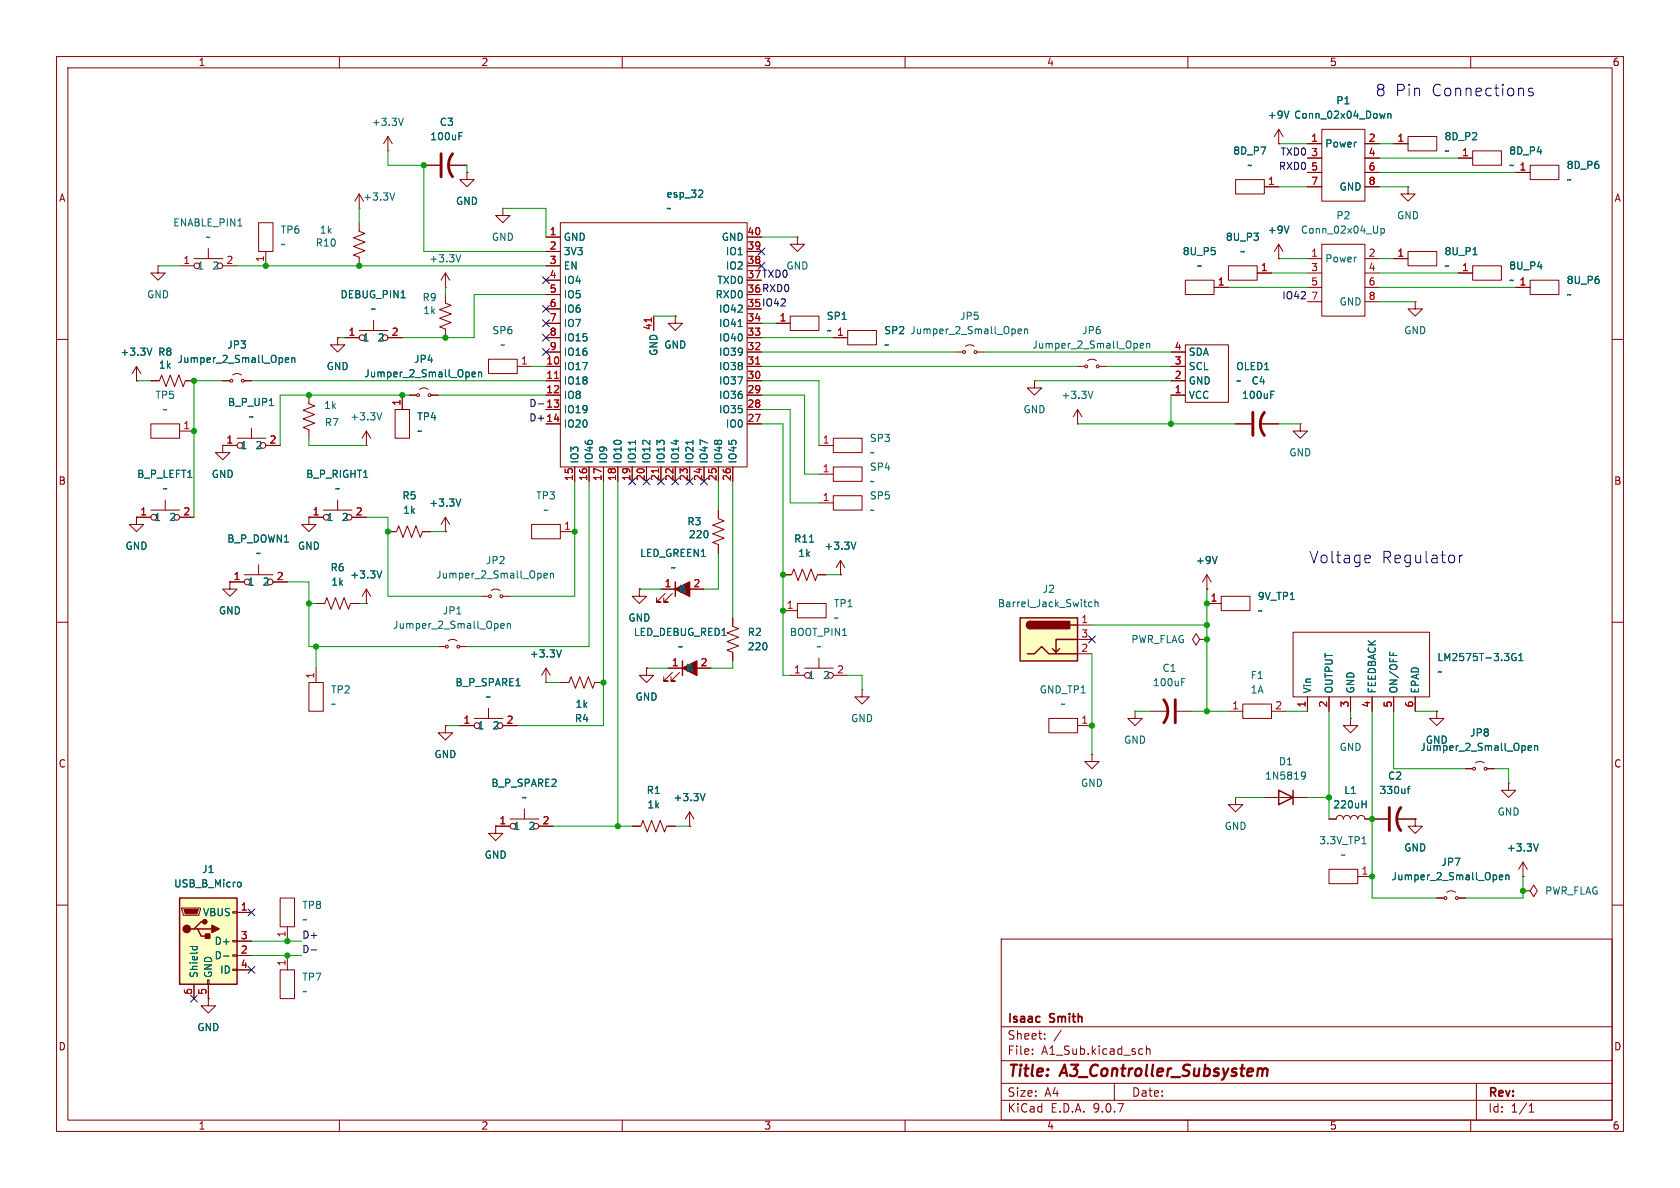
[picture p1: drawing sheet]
<svg xmlns="http://www.w3.org/2000/svg" width="297mm" height="210mm" viewBox="0 0 297 210" stroke-linecap="round" stroke-linejoin="round" font-family="sans-serif">
<g fill="none" stroke="#840000" stroke-width=".18">
<path d="M10 10h277v190h-277zM12 12h273v186h-273zM60 10v2M110 10v2M160 10v2M210 10v2M260 10v2M10 60h2M39.4 78.7v1.3h1.2l-1.2 1.3-1.3-1.3h1.3M39.4 78.7h.1M285 60h2M127 90.2v1.5l1 .4-2 .7 2 .8-2 .8 2 .7-2 .8 1 .4v1.5"/>
<path d="M10 110h2M55.9 106.7h1.5l.4-1 .7 2 .8-2 .8 2 .7-2 .8 2 .4-1h1.5M116.8 104.1h7.7M117.6 104.9l-1.5 1.5h.7h-.7v-.7M118.9 104.9l-1.6 1.5h.8h-.8v-.7M285 110h2M266.7 138.4v1.3h1.3l-1.3 1.3-1.3-1.3h1.3M266.7 138.4h.1M49.5 158.8h2.6v5h-2.6zM242.6 144.8h2.8M246.9 144.8h3.3M250.2 144.8v1.3h1.3l-1.3 1.2-1.3-1.2h1.3"/>
<path d="M250.2 144.8h.1M254 158.8h1.3M255.8 157.7l.8-.2 .7 .2M257.8 158.8h1.3M10 160h2M50.8 163.8v2.6M177 166h108v32h-108zM285 160h2M60 198v2M110 198v2M160 198v2M177 194.5h108"/>
<path d="M177 191.5h108M177 187.5h108M177 181.5h108M182.5 186.3v.1M182.5 185.5v.1M184.7 183.6v.1M184.7 182.8v.1M187.6 182.1l-1.3 2M197 191.5v3M201.9 185.4l.1 .1M202 186.3l-.1 .1M202.7 184.9v1.5"/>
<path d="M202.7 185.5l.2-.1 .3 .1 .1 .9M210 198v2M260 198v2M261 191.5v6.5M270.3 196.6h.9M270.3 195.5l.4-.4v1.5"/>
<circle cx="255.5" cy="158.7" r=".25"/>
<circle cx="257.6" cy="158.7" r=".25"/>
</g>
<path d="M223.4 189l.2-.1 .4 .1v1.2" fill="none" stroke="#840000" stroke-width=".4"/>
<path d="M245.6 142.7v4.1M247.6 142.7a3.3 3.3 0 0 0 0 4.1" fill="none" stroke="#840000" stroke-width=".51"/>
<path d="M248.8 139.4h.5M249.3 139l-.3 .2v1.1M265.1 155.1l.6-.1-.1-.3h-.4l-.1 .2v.6h.5M266.2 154.8l.2-.1h.3l.1 .8M266.2 154.7v.8" fill="none" stroke="#006464" stroke-width=".18"/>
<path d="M119.4 102.9v2.5" fill="none" stroke="#840000" stroke-width=".25"/>
<path d="M119.4 104.1l2.5-1.2v2.5z" fill="#840000" stroke="#840000" stroke-width=".25"/>
<path d="M31.7 158.8h10.2v15.2h-10.2z" fill="#ffffc2"/>
<path d="M120.6 116.8v2.6M226.1 139.7l2.5 1.3-2.5 1.2zM228.6 139.7v2.5M31.7 158.8h10.2v15.2h-10.2zM34.3 164.2h.6l.7 1.3h1.2M34.9 164.2h2.6M36.2 162.9h-.6l-1.3 1.3h-.6" fill="none" stroke="#840000" stroke-width=".25"/>
<g fill="none" stroke="#840000" stroke-width=".18">
<path d="M45.7 39.4h2.6v5.1h-2.6zM63.5 39.4v1.5l1 .4-2 .7 2 .8-2 .8 2 .7-2 .8 1 .4v1.5M63.5 36.8h.1M63.5 34.3v2.5M63.5 34.3l-.8 1.3M63.5 34.3l.8 1.3M68.6 26.7h.1M68.6 24.1l-.8 1.3M68.6 24.1l.7 1.3M68.6 24.1v2.6M74.9 29.2h2.8M79.2 29.2h3.3"/>
<path d="M82.5 30.5v1.3h1.3l-1.3 1.2-1.2-1.2h1.2M82.5 30.5h.1M88.9 36.8v1.3h1.3l-1.3 1.3-1.3-1.3h1.3M88.9 36.8h.1M99.1 39.4h33v43.2h-33zM27.9 47v1.3h1.3l-1.3 1.2-1.2-1.2h1.2M27.9 47h.1M31.7 47h2.6M34.3 45.7h5.1M36.8 43.9v1.8M39.4 47h2.5M47 44.5v2.5"/>
<path d="M59.7 59.7v1.3h1.3l-1.3 1.2-1.3-1.2h1.3M59.7 59.7h.1M61 59.7h2.5M63.5 58.4h5.1M66 56.6v1.8M68.6 59.7h2.5M78.7 50.8h.1M78.7 52.1v1.5l1.1 .4-2.1 .7 2.1 .8-2.1 .8 2.1 .7-2.1 .8 1 .4v1.5M78.7 48.3l-.7 1.2M78.7 48.3l.8 1.2M78.7 48.3v2.5M96.5 59.7h2.6"/>
<path d="M96.5 41.9h2.6M96.5 44.5h2.6M96.5 47h2.6M96.5 49.5h2.6M96.5 52.1h2.6M96.5 54.6h2.6M96.5 57.2h2.6M115.6 55.9v2.5M119.4 55.9v1.3h1.2l-1.2 1.2-1.3-1.2h1.3M119.4 55.9h.1M132.1 59.7h2.5M132.1 41.9h2.5"/>
<path d="M132.1 44.5h2.5M132.1 47h2.5M132.1 57.2h2.5M137.2 57.2h2.5M139.7 55.9h5.1v2.5h-5.1zM141 41.9v1.3h1.2l-1.2 1.3-1.3-1.3h1.3M141 41.9h.1M147.3 59.7h2.6M149.9 58.4h5v2.6h-5zM24.1 67.3h.1M24.1 64.8l-.7 1.2M24.1 64.8l.8 1.2"/>
<path d="M24.1 64.8v2.5M26.7 74.9h5v2.6h-5zM26.7 67.3h1.5l.4-1 .7 2 .8-2 .8 2 .7-2 .8 2 .4-1h1.5M31.7 76.2h2.6M39.4 67.3h1.2M39.4 78.7h2.5M41.1 66.3l.8-.3 .8 .3M41.9 77.5h5.1M43.2 67.3h1.2M44.4 75.7v1.8M47 78.7h2.5M54.6 69.9v1.5l1 .4-2 .7 2 .8-2 .7 2 .8-2 .8 1 .3v1.6"/>
<path d="M64.8 78.7h.1M64.8 76.2l-.8 1.3M64.8 76.2l.7 1.3M64.8 76.2v2.5M69.8 72.4h2.6v5.1h-2.6zM71.1 69.9v2.5M72.4 69.9h1.3M74.2 68.8l.8-.2 .7 .2M76.2 69.9h1.3M86.4 63.5h5v2.5h-5zM91.4 64.8h2.6M96.5 67.3h2.6"/>
<path d="M96.5 69.9h2.6M96.5 64.8h2.6M96.5 62.2h2.6M96.5 72.4h2.6M96.5 74.9h2.6M132.1 67.3h2.5M132.1 69.9h2.5M132.1 64.8h2.5M132.1 62.2h2.5M132.1 72.4h2.5M132.1 74.9h2.5M144.8 78.7h2.5"/>
<path d="M147.3 77.5h5.1v2.5h-5.1zM168.9 62.2h1.3M170.7 61.2l.8-.2 .7 .2M172.7 62.2h1.3M182.9 67.3v1.3h1.2l-1.2 1.3-1.3-1.3h1.3M182.9 67.3h.1M190.5 74.9h.1M190.5 64.8h1.3M190.5 72.4l-.8 1.3M190.5 72.4l.8 1.3M190.5 72.4v2.5M192.3 63.8l.8-.3 .7 .3"/>
<path d="M194.3 64.8h1.3M24.1 91.4v1.3h1.3l-1.3 1.3-1.2-1.3h1.2M24.1 91.4h.1M24.1 91.4h2.6M26.7 90.2h5M29.2 88.4v1.8M31.7 91.4h2.6M45.7 99.8v1.8M54.6 91.4v1.3h1.3l-1.3 1.3-1.3-1.3h1.3M54.6 91.4h.1M54.6 91.4h2.5M57.1 90.2h5.1"/>
<path d="M59.7 88.4v1.8M62.2 91.4h2.6M68.6 94h1.5l.4-1 .7 2 .8-2 .8 2 .7-2 .8 2 .4-1h1.5M78.7 94h.1M78.7 91.4v2.6M78.7 91.4l-.7 1.3M78.7 91.4l.8 1.3M94 92.7h5.1v2.6h-5.1zM99.1 94h2.5M101.6 82.6v2.5M104.1 82.6v2.5M106.7 82.6v2.5"/>
<path d="M109.2 82.6v2.5M111.8 82.6v2.5M114.3 82.6v2.5M116.8 82.6v2.5M119.4 82.6v2.5M121.9 82.6v2.5M124.5 82.6v2.5M127 82.6v2.5M129.5 82.6v2.5M144.8 83.8h2.5M144.8 88.9h2.5M147.3 82.6h5.1v2.5h-5.1z"/>
<path d="M147.3 87.6h5.1v2.6h-5.1zM148.6 99.1l-.8 1.2M148.6 99.1l.8 1.2M148.6 99.1v2.5M40.6 102.9v1.2h1.3l-1.3 1.3-1.2-1.3h1.2M40.6 102.9h.1M40.6 102.9h2.6M43.2 101.6h5.1M48.3 102.9h2.5M55.9 118.1v2.6M64.8 106.7h.1M64.8 104.1v2.6"/>
<path d="M64.8 104.1l-.8 1.3M64.8 104.1l.7 1.3M77.5 114.3h1.2M79.2 113.3l.8-.3 .8 .3M81.3 114.3h1.2M85.1 105.4h1.3M86.9 104.4l.8-.3 .7 .3M88.9 105.4h1.3M96.5 118.1l-.7 1.3M96.5 118.1l.8 1.3M96.5 118.1v2.6M113 104.1v1.3h1.3l-1.3 1.3-1.2-1.3h1.2"/>
<path d="M113 104.1h.1M114.3 118.1v1.3h1.3l-1.3 1.3-1.3-1.3h1.3M114.3 118.1h.1M118.1 118.1h7.6M118.9 118.9l-1.6 1.5h.8h-.8v-.8M120.1 118.9l-1.5 1.5h.8h-.8v-.8M129.5 109.2v1.5l1.1 .4-2.1 .8 2.1 .7-2.1 .8 2.1 .8-2.1 .7 1 .4v1.5M138.4 101.6h1.6l.3-1 .8 2 .8-2 .7 2 .8-2 .7 2 .4-1h1.5M138.4 108h2.6M139.7 119.4h2.5M141 106.7h5v2.5h-5zM142.2 118.1h5.1"/>
<path d="M144.8 116.3v1.8M147.3 119.4h2.6M148.6 101.6h.1M212.1 113l-.6-1-.7 1 .7 1 .6-1h1.3M213.4 113h.1M228.6 111.8h24.1v11.4h-24.1zM54.6 120.7h2.5v5h-2.5zM78.7 128.3v1.2h1.3l-1.3 1.3-1.2-1.3h1.2M78.7 128.3h.1M81.3 128.3h2.5M83.8 127h5.1M86.4 125.2v1.8"/>
<path d="M88.9 128.3h2.5M96.5 120.7h.1M99.1 120.7h1.5l.4-1.1 .7 2.1 .8-2.1 .8 2.1 .7-2.1 .8 2.1 .4-1h1.5M152.4 121.9v1.3h1.3l-1.3 1.3-1.3-1.3h1.3M152.4 121.9h.1M193 133.4v1.2h1.3l-1.3 1.3-1.2-1.3h1.2M193 133.4h.1M200.7 125.7v1.3h1.2l-1.2 1.3-1.3-1.3h1.3M200.7 125.7h.1M203.2 125.7h3.3M208 125.7h2.8M217.2 125.7h2.5"/>
<path d="M219.7 124.5h5.1v2.5h-5.1zM224.8 125.7h2.5M231.1 123.2v2.5M234.9 123.2v2.5M238.8 127v1.3h1.2l-1.2 1.2-1.3-1.2h1.3M238.8 127h.1M238.8 123.2v2.5M242.6 123.2v2.5M246.4 123.2v2.5M250.2 123.2v2.5M254 125.7v1.3h1.3l-1.3 1.3-1.3-1.3h1.3M254 125.7h.1"/>
<path d="M259.1 135.9h1.2M260.9 134.9l.8-.3 .7 .3M262.9 135.9h1.3M87.6 146.1v1.2h1.3l-1.3 1.3-1.2-1.3h1.2M87.6 146.1h.1M87.6 146.1h2.6M90.2 144.8h5M92.7 143v1.8M95.2 146.1h2.6M111.8 146.1h1.5l.4-1.1 .7 2.1 .8-2.1 .8 2.1 .7-2.1 .8 2.1 .4-1h1.5M121.9 146.1h.1M121.9 143.5l-.7 1.3"/>
<path d="M121.9 143.5l.8 1.3M121.9 143.5v2.6M218.4 141v1.2h1.3l-1.3 1.3-1.2-1.3h1.2M218.4 141h.1M223.5 141h7.6M234.9 153.7h5.1v2.5h-5.1zM234.9 144.8h1.3a.64 .64 0 0 1 .7-.7 .64 .64 0 0 1 .6 .7 .64 .64 0 0 1 .6-.7 .64 .64 0 0 1 .7 .7 .64 .64 0 0 1 .6-.7 .64 .64 0 0 1 .6 .7 .64 .64 0 0 1 .7-.7 .64 .64 0 0 1 .6 .7h1.3M240 154.9h2.6M269.2 154.9h.1M269.2 157.5h1.3l.6-1 .7 1-.7 1-.6-1M269.2 157.5h.1M269.2 152.4l-.7 1.3"/>
<path d="M269.2 152.4l.8 1.3M269.2 152.4v2.5M32.1 160.5h3.3v.3l-.2 1h-2.8zM34.3 174v2.5M36.7 173.2h.3v.8h-.3zM36.8 176.5v1.3h1.3l-1.3 1.3-1.2-1.3h1.2M36.8 176.5h.1M36.8 174v2.5M41.1 161.2h.8v.2h-.8zM41.1 166.2h.8v.3h-.8zM41.1 168.8h.8v.2h-.8zM41.1 171.3h.8v.3h-.8z"/>
<path d="M41.9 161.3h2.5M41.9 166.4h2.5M41.9 168.9h2.5M41.9 171.5h2.5M49.5 171.5h2.6v5h-2.6zM50.8 168.9v2.6"/>
<circle cx="34.8" cy="47" r=".51"/>
<circle cx="38.9" cy="47" r=".51"/>
<circle cx="64" cy="59.7" r=".51"/>
<circle cx="68.1" cy="59.7" r=".51"/>
<circle cx="40.9" cy="67.3" r=".25"/>
<circle cx="42.4" cy="78.7" r=".51"/>
<circle cx="42.9" cy="67.3" r=".25"/>
<circle cx="46.5" cy="78.7" r=".51"/>
<circle cx="73.9" cy="69.8" r=".25"/>
<circle cx="75.9" cy="69.8" r=".25"/>
<circle cx="170.4" cy="62.2" r=".25"/>
<circle cx="172.5" cy="62.2" r=".25"/>
<circle cx="192" cy="64.8" r=".25"/>
<circle cx="194.1" cy="64.8" r=".25"/>
<circle cx="27.2" cy="91.4" r=".51"/>
<circle cx="31.2" cy="91.4" r=".51"/>
<circle cx="57.7" cy="91.4" r=".51"/>
<circle cx="61.7" cy="91.4" r=".51"/>
<circle cx="43.7" cy="102.9" r=".51"/>
<circle cx="47.8" cy="102.9" r=".51"/>
<circle cx="79" cy="114.3" r=".25"/>
<circle cx="81" cy="114.3" r=".25"/>
<circle cx="86.6" cy="105.4" r=".25"/>
<circle cx="88.6" cy="105.4" r=".25"/>
<circle cx="142.7" cy="119.4" r=".51"/>
<circle cx="146.8" cy="119.4" r=".51"/>
<circle cx="84.3" cy="128.3" r=".51"/>
<circle cx="88.4" cy="128.3" r=".51"/>
<circle cx="260.6" cy="135.9" r=".25"/>
<circle cx="262.6" cy="135.9" r=".25"/>
<circle cx="90.7" cy="146.1" r=".51"/>
<circle cx="94.7" cy="146.1" r=".51"/>
</g>
<path d="M32.5 160.8h2.6l-.3 .7h-2z" fill="#840000" stroke="#840000" stroke-width=".18"/>
<g fill="#840000" stroke="#840000" stroke-width=".25">
<path d="M36.3 165.1h.8v.8h-.8z"/>
<path d="M37.5 163.6l1.2 .6-1.2 .6z"/>
<path d="M120.6 118.1l2.6-1.3v2.6z"/>
<circle cx="33" cy="164.2" r=".63"/>
<circle cx="36.2" cy="162.9" r=".38"/>
</g>
<g fill="none" stroke="#006464" stroke-width=".18">
<path d="M42.1 39.9h.7M69.8 34.1l-.4 1.3M71.3 20.9l-.4 1.3M81.1 24h.5M81.1 23.4h.6M124 33.6l.2 .2v.3l-.8 .8h.8M70.9 52.6h.7M81.5 45l-.5 1.3M130.5 57.7h.7M180 58.6l.6-.1-.1-.3h-.3l-.2 .1v.6h.5M181.1 58.3l.2-.1h.3l.1 .8M181.1 58.2v.8"/>
<path d="M26.9 61.5l-.5 1.3M47.6 71.7h.8M50.4 63.7l.6-.2v-.2l-.4-.1-.2 .2 .1 .6h.5M51.6 63.4l.2-.2 .3 .1v.8M51.6 63.2v.9M67.5 73l-.4 1.2M83.5 66.2l.6-.1-.1-.3h-.4l-.1 .2v.6h.5M84.6 65.9l.2-.1h.3l.1 .8M84.6 65.8v.8M112.3 77.8v.8M122.5 77.8v.8M193.2 69.2l-.4 1.2"/>
<path d="M201.6 61.1l.6-.1-.1-.2-.4-.1-.1 .2v.6h.5M202.7 60.8l.2-.1 .3 .1 .1 .7M202.7 60.7v.8M81.5 88.2l-.5 1.3M143.1 95.8h.7M151.3 95.8l-.4 1.3M67.5 100.9l-.4 1.3M88.5 110.6l.6-.1v-.2l-.4-.1-.2 .2 .1 .6h.5M89.7 110.3l.2-.1 .3 .1v.8M89.7 110.2v.9M96.2 101.8l.6-.2-.1-.2-.4-.1-.1 .2v.6h.5M97.3 101.5l.2-.2 .3 .1 .1 .8"/>
<path d="M97.3 101.3v.9M99.2 114.9l-.4 1.2M208.9 120h.6M245.7 115.3v.6M268 115.6a.59 .59 0 0 0-.8 .5 .59 .59 0 0 0 .8 .6v-.5h-.2M268.5 116.8h.7M268.5 115.9l.4-.4v1.3M208.9 120.6h.4M230.2 136.5h.3l.2 .1a.84 .84 0 0 1-.3 1.1h-.2M230.8 137l-.3 .3-.3-.1M270.1 132.2l.7-.1-.1-.2-.4-.1-.2 .2 .1 .6h.5M271.3 131.9l.2-.1 .3 .1v.8"/>
<path d="M271.3 131.8v.9M42.2 155.9l.3 .1 .1 .2v.5l-.4 .1M124.6 140.3l-.4 1.2M240.8 142.2h.7M240.8 149.2h.7M241.5 141.5v1.3M272 149.2l-.5 1.2M33.6 167.3h1.3M34.1 167.3l-.1 .4M34.8 167.3l.1 .4M39.5 169h1"/>
</g>
<path d="M115.2 56.2v.7M98 66.9h.8M133.6 64.4h.7M116.4 82.9v.7" fill="none" stroke="#a90000" stroke-width=".18"/>
<path d="M78 27.2v4M80 27.2a3.3 3.3 0 0 0 0 4M205.7 123.7a3.3 3.3 0 0 1 0 4.1M207.8 123.7v4.1" fill="none" stroke="#840000" stroke-width=".51"/>
<path d="M180.3 109.2h10.2v7.6h-10.2z" fill="#ffffc2"/>
<path d="M180.3 109.2h10.2v7.6h-10.2zM181.6 115.6h1.3l1.2-1.3 1.3 1.3h5.1M182.1 109.9a.64 .64 0 0 0-.6 .6 .64 .64 0 0 0 .6 .6M187.3 114.7l-.6 .6M189.2 110.5h1.3M190.5 113h-3.8v2.3l-.6-.6" fill="none" stroke="#840000" stroke-width=".25"/>
<g fill="#840000" stroke="#840000" stroke-width=".25">
<path d="M181.7 110l.4-.1v1.2a.63 .63 0 0 1-.6-.4 .63 .63 0 0 1 .2-.7z"/>
<path d="M182.1 109.9h7v1.2h-7z"/>
</g>
<g fill="none" stroke="#840000" stroke-width=".18">
<path d="M74.9 29.2h2.8M79.2 29.2h3.3M82.5 30.5h.1M218.4 31.8h5.1v2.5h-5.1zM223.5 33h2.6M226.1 25.4h.1M226.1 22.9l-.8 1.2M226.1 22.9l.7 1.2M226.1 22.9v2.5M231.1 25.4h2.6M231.1 27.9h2.6M231.1 30.5h2.6"/>
<path d="M231.1 33h2.6M233.7 22.9h7.6v12.7h-7.6zM241.3 25.4h2.5M241.3 27.9h2.5M241.3 30.5h2.5M241.3 33h2.5M246.4 25.4h2.5M248.9 24.1h5.1v2.6h-5.1zM248.9 33v1.3h1.3l-1.3 1.3-1.3-1.3h1.3M248.9 33h.1M257.8 27.9h2.5M260.3 26.7h5.1v2.5h-5.1z"/>
<path d="M268 30.5h2.5M270.5 29.2h5.1v2.6h-5.1zM59.7 59.7h.1M61 59.7h2.5M68.6 59.7h2.5M96.5 41.9h2.6M96.5 44.5h2.6M96.5 47h2.6M96.5 49.5h2.6M96.5 52.1h2.6M96.5 54.6h2.6M96.5 57.2h2.6"/>
<path d="M96.5 59.7h2.6M115.6 55.9v2.5M119.4 55.9h.1M132.1 41.9h2.5M132.1 44.5h2.5M132.1 47h2.5M132.1 57.2h2.5M132.1 59.7h2.5M137.2 57.2h2.5M147.3 59.7h2.6M209.5 49.5h5.1v2.6h-5.1zM214.6 50.8h2.6"/>
<path d="M217.2 47h5v2.5h-5zM222.2 48.3h2.6M226.1 45.7h.1M226.1 43.2v2.5M226.1 43.2l-.8 1.3M226.1 43.2l.7 1.3M231.1 45.7h2.6M231.1 48.3h2.6M231.1 50.8h2.6M231.1 53.3h2.6M233.7 43.2h7.6v12.7h-7.6zM241.3 45.7h2.5"/>
<path d="M241.3 48.3h2.5M241.3 50.8h2.5M241.3 53.3h2.5M246.4 45.7h2.5M248.9 44.5h5.1v2.5h-5.1zM250.2 53.3v1.3h1.3l-1.3 1.3-1.3-1.3h1.3M250.2 53.3h.1M257.8 48.3h2.5M260.3 47h5.1v2.5h-5.1zM268 50.8h2.5M270.5 49.5h5.1v2.6h-5.1zM24.1 67.3h.1"/>
<path d="M26.7 67.3h1.2M33 67.3h1.3M39.4 78.7h.1M39.4 67.3h1.2M39.4 78.7h2.5M43.2 67.3h1.2M47 78.7h2.5M71.1 69.9v2.5M72.4 69.9h1.3M76.2 69.9h1.3M96.5 69.9h2.6M96.5 67.3h2.6"/>
<path d="M96.5 64.8h2.6M96.5 62.2h2.6M96.5 74.9h2.6M96.5 72.4h2.6M132.1 69.9h2.5M132.1 67.3h2.5M132.1 64.8h2.5M132.1 62.2h2.5M132.1 74.9h2.5M132.1 72.4h2.5M207 69.9h2.5M207 67.3h2.5"/>
<path d="M207 64.8h2.5M207 62.2h2.5M209.5 61h7.7v10.1h-7.7zM218.4 74.9h2.8M222.8 74.9h3.3M229.9 74.9v1.3h1.2l-1.2 1.3-1.3-1.3h1.3M229.9 74.9h.1M24.1 91.4h.1M24.1 91.4h2.6M31.7 91.4h2.6M54.6 91.4h.1M54.6 91.4h2.5"/>
<path d="M62.2 91.4h2.6M68.6 94h1.2M74.9 94h1.3M78.7 94h.1M101.6 82.6v2.5M104.1 82.6v2.5M106.7 82.6v2.5M109.2 82.6v2.5M111.8 82.6v2.5M114.3 82.6v2.5M116.8 82.6v2.5M119.4 82.6v2.5"/>
<path d="M121.9 82.6v2.5M124.5 82.6v2.5M127 82.6v2.5M127 90.2v1.2M127 96.5v1.3M129.5 82.6v2.5M40.6 102.9h.1M40.6 102.9h2.6M48.3 102.9h2.5M55.9 106.7h1.2M62.2 106.7h1.3M64.8 106.7h.1"/>
<path d="M113 104.1h.1M114.3 118.1h.1M116.8 104.1h2.6M118.1 118.1h2.5M121.9 104.1h2.6M123.2 118.1h2.5M129.5 109.2v1.3M129.5 115.6v1.2M138.4 101.6h1.3M144.8 101.6h1.2M148.6 101.6h.1M190.5 110.5h2.5"/>
<path d="M190.5 113h2.5M190.5 115.6h2.5M213.4 104.1h.1M213.4 101.6l-.8 1.3M213.4 101.6l.7 1.3M213.4 101.6v2.5M213.4 106.7h2.5M215.9 105.4h5.1v2.6h-5.1zM78.7 128.3h.1M81.3 128.3h2.5M88.9 128.3h2.5M96.5 120.7h.1"/>
<path d="M99.1 120.7h1.2M105.4 120.7h1.3M185.4 127h5.1v2.5h-5.1zM190.5 128.3h2.5M231.1 123.2v2.5M234.9 123.2v2.5M238.8 123.2v2.5M242.6 123.2v2.5M246.4 123.2v2.5M250.2 123.2v2.5M254 125.7h.1M259.1 135.9h1.2"/>
<path d="M262.9 135.9h1.3M87.6 146.1h.1M87.6 146.1h2.6M95.2 146.1h2.6M111.8 146.1h1.2M118.1 146.1h1.3M121.9 146.1h.1M234.9 144.8h1.3M241.3 144.8h4.1M246.9 144.8h3.3M250.2 144.8h.1M254 158.8h1.3"/>
<path d="M257.8 158.8h1.3M269.2 154.9h.1M34.3 174v2.5M36.8 176.5h.1M36.8 174v2.5M41.9 161.3h2.5M41.9 166.4h2.5M41.9 168.9h2.5M41.9 171.5h2.5"/>
</g>
<g fill="none" stroke="#006464" stroke-width=".18">
<path d="M227.9 19.6l-.4 1.3M81.1 24h.5M81.1 23.4h.6M124 33.6l.2 .2v.3l-.8 .8h.8M227.9 39.9l-.4 1.3M244.9 20.1l-.3 .8M245.4 20.1v.8M245.4 20.2l.1-.1h.3l.1 .8M70.9 52.6h.7M130.5 57.7h.7M244.1 40.4v1.2M244.1 40.4h.4l.2 .2-.1 .6h-.5"/>
<path d="M260.4 45h.7M26.9 61.5l-.5 1.3M47.6 71.7h.8M50.4 63.7l.6-.2v-.2l-.4-.1-.2 .2 .1 .6h.5M51.6 63.4l.2-.2 .3 .1v.8M51.6 63.2v.9M83.5 66.2l.6-.1-.1-.3h-.4l-.1 .2v.6h.5M84.6 65.9l.2-.1h.3l.1 .8M84.6 65.8v.8M112.3 77.8v.8M122.5 77.8v.8M224.7 69.8h.4"/>
<path d="M224.7 69.2h.6M81.5 88.2l-.5 1.3M143.1 95.8h.7M151.3 95.8l-.4 1.3M215.2 98.4l-.4 1.2M67.5 100.9l-.4 1.3M99.2 114.9l-.4 1.2M193 106.5l-.3-.1-.3 .3 .2 .5h.4M193.6 106.5l.2-.1 .3 .1v.8M193.6 106v1.3M245.7 115.3v.6M268 115.6a.59 .59 0 0 0-.8 .5 .59 .59 0 0 0 .8 .6v-.5h-.2"/>
<path d="M268.5 116.8h.7M268.5 115.9l.4-.4v1.3M248.8 139.4h.5M249.3 139l-.3 .2v1.1M270.1 132.2l.7-.1-.1-.2-.4-.1-.2 .2 .1 .6h.5M271.3 131.9l.2-.1 .3 .1v.8M271.3 131.8v.9M42.2 155.9l.3 .1 .1 .2v.5l-.4 .1M124.6 140.3l-.4 1.2M240.8 142.2h.7M241.5 141.5v1.3M265.1 155.1l.6-.1-.1-.3h-.4l-.1 .2v.6h.5"/>
<path d="M266.2 154.8l.2-.1h.3l.1 .8M266.2 154.7v.8M272 149.2l-.5 1.2M33.6 167.3h1.3M34.1 167.3l-.1 .4M34.8 167.3l.1 .4M39.5 169h1"/>
</g>
<path d="M221.5 72.9v4.1M223.5 72.9a3.3 3.3 0 0 0 0 4.1" fill="none" stroke="#840000" stroke-width=".51"/>
<path d="M55 167.9h1" fill="none" stroke="#0f0f0f" stroke-width=".18"/>
<g fill="none" stroke="#009600" stroke-width=".18">
<path d="M63.5 36.8v2.6M68.6 26.7v2.5h6.3v15.3h21.6M82.5 29.2v1.3M88.9 36.8h7.6v5.1M226.1 25.4h5M226.1 33h5M243.8 25.4h2.6M243.8 33h5.1M243.8 30.5h24.2M243.8 27.9h14M27.9 47h3.8M41.9 47h54.6"/>
<path d="M59.7 59.7h1.3M78.7 50.8v1.3M96.5 52.1h-12.7v7.6h-12.7M115.6 55.9h3.8M134.6 59.7h12.7M134.6 41.9h6.4M134.6 57.2h2.6M217.2 50.8h13.9M224.8 48.3h6.3M226.1 45.7h5M243.8 45.7h2.6M243.8 53.3h6.4"/>
<path d="M243.8 48.3h14M243.8 50.8h24.2M24.1 67.3h2.6M39.4 67.3h-5.1v24.1M44.4 67.3h52.1M54.6 77.5v1.2h10.2M72.4 69.9h-22.9v8.8M77.5 69.9h19M94 64.8h2.5M134.6 67.3h10.2v11.4M134.6 69.9h7.6v13.9h2.6M134.6 62.2h34.3"/>
<path d="M134.6 64.8h55.9M134.6 74.9h3.8v44.5h1.3M134.6 72.4h5.1v16.5h5.1M174 62.2h33M182.9 67.3h24.1M190.5 74.9h27.9M195.6 64.8h11.4M207 69.9v5M226.1 74.9h3.8M64.8 91.4h3.8v14h16.5M76.2 94h2.5M101.6 85.1v20.3h-11.4"/>
<path d="M104.1 85.1v29.2h-21.6M106.7 85.1v43.2h-15.3M109.2 85.1v61M127 85.1v5.1M127 97.8v6.3h-2.5M129.5 85.1v24.1M50.8 102.9h3.8v11.4h22.9M54.6 106.7h1.3M55.9 114.3v3.8M63.5 106.7h1.3M113 104.1h3.8M114.3 118.1h3.8"/>
<path d="M129.5 116.8v1.3h-3.8M146 101.6h2.6M149.9 119.4h2.5v2.5M193 115.6v17.8M193 110.5h20.4M213.4 104.1v21.6M78.7 128.3h2.6M96.5 120.7h2.6M200.7 125.7h2.5M210.8 125.7h6.4M227.3 125.7h3.8M234.9 125.7v19.1"/>
<path d="M238.8 125.7v1.3M242.6 125.7v33.1h11.4M246.4 125.7v10.2h12.7M250.2 125.7h3.8M264.2 135.9h2.5v2.5M97.8 146.1h14M119.4 146.1h2.5M218.4 141h5.1M231.1 141h3.8M269.2 154.9v3.9h-10.1M44.4 166.4h8.9M44.4 168.9h8.9"/>
</g>
<g fill="none" stroke="#000084" stroke-width=".18">
<path d="M95.9 59.1l1.2 1.2M95.9 54l1.2 1.2M95.9 48.9l1.2 1.2M95.9 56.5l1.2 1.3M97.1 59.1l-1.2 1.2M97.1 54l-1.2 1.2M97.1 48.9l-1.2 1.2M97.1 56.5l-1.2 1.3M134 46.4l1.2 1.2M134 43.8l1.2 1.3M135.2 46.4l-1.2 1.2M135.2 43.8l-1.2 1.3"/>
<path d="M95.9 61.6l1.2 1.2M97.1 61.6l-1.2 1.2M111.2 84.5l1.2 1.2M112.4 84.5l-1.2 1.2M113.7 84.5l1.2 1.2M114.9 84.5l-1.2 1.2M116.2 84.5l1.2 1.2M117.4 84.5l-1.2 1.2M118.8 84.5l1.2 1.2M120 84.5l-1.2 1.2M121.3 84.5l1.2 1.2M122.5 84.5l-1.2 1.2"/>
<path d="M123.9 84.5l1.2 1.2M125.1 84.5l-1.2 1.2M192.4 112.4l1.2 1.2M193.6 112.4l-1.2 1.2M33.7 175.9l1.2 1.2M34.9 175.9l-1.2 1.2M43.8 160.7l1.3 1.2M43.8 170.8l1.3 1.3M45.1 160.7l-1.3 1.2M45.1 170.8l-1.3 1.3"/>
</g>
<path d="M271 15.7l-.5-.1-.3 .3 .1 .3 .7 .2 .1 .2-.1 .2-.2 .1-.6-.1M241.6 98.1l.6 .1 .1 .4-1 .2M242.2 99.4l-.6 .1M258 98.1v1.4M258.6 98.1a.52 .52 0 0 0-.6 .4" fill="none" stroke="#0000c2" stroke-width=".18"/>
<path d="M115.2 56.2v.7M98 66.9h.8M133.6 64.4h.7M116.4 82.9v.7" fill="none" stroke="#a90000" stroke-width=".18"/>
<g fill="#009600" stroke="#009600" stroke-width=".18">
<circle cx="101.6" cy="94" r=".46"/>
<circle cx="109.2" cy="146.1" r=".46"/>
<circle cx="50.8" cy="168.9" r=".46"/>
<circle cx="55.9" cy="114.3" r=".46"/>
<circle cx="106.7" cy="120.7" r=".46"/>
<circle cx="68.6" cy="94" r=".46"/>
<circle cx="50.8" cy="166.4" r=".46"/>
<circle cx="63.5" cy="47" r=".46"/>
<circle cx="74.9" cy="29.2" r=".46"/>
<circle cx="78.7" cy="59.7" r=".46"/>
<circle cx="47" cy="47" r=".46"/>
<circle cx="71.1" cy="69.9" r=".46"/>
<circle cx="34.3" cy="67.3" r=".46"/>
<circle cx="54.6" cy="69.9" r=".46"/>
<circle cx="54.6" cy="106.7" r=".46"/>
<circle cx="34.3" cy="76.2" r=".46"/>
<circle cx="242.6" cy="154.9" r=".46"/>
<circle cx="242.6" cy="144.8" r=".46"/>
<circle cx="269.2" cy="157.5" r=".46"/>
<circle cx="138.4" cy="108" r=".46"/>
<circle cx="138.4" cy="101.6" r=".46"/>
<circle cx="193" cy="128.3" r=".46"/>
<circle cx="207" cy="74.9" r=".46"/>
<circle cx="213.4" cy="110.5" r=".46"/>
<circle cx="213.4" cy="106.7" r=".46"/>
<circle cx="213.4" cy="125.7" r=".46"/>
<circle cx="213.4" cy="113" r=".46"/>
<circle cx="234.9" cy="141" r=".46"/>
</g>
<g font-size="2.8" fill="#0000c2">
<text x="243.1" y="17.3">8 Pin</text>
<text x="253.1" y="17.3">Connections</text>
<text x="231.4" y="99.8">Voltage</text>
<text x="244.2" y="99.8">Regulator</text>
</g>
<g font-size="2.8" fill="#840000">
<text x="178" y="190.9">Title:</text>
<text x="187.7" y="190.9">A3_Controller_Subsystem</text>
</g>
<g font-size="2.1" fill="#840000">
<text x="178" y="184">Sheet:</text>
<text x="178" y="181.2">Isaac</text>
<text x="185.7" y="181.2">Smith</text>
<text x="178" y="186.7">File:</text>
<text x="184.1" y="186.7">A1_Sub.kicad_sch</text>
<text x="178" y="196.9">KiCad</text>
<text x="178" y="194.1">Size:</text>
<text x="184.7" y="194.1">A4</text>
<text x="185.7" y="196.9">E.D.A.</text>
<text x="193.3" y="196.9">9.0.7</text>
<text x="200" y="194.1">Date:</text>
<text x="263" y="194.3">Rev:</text>
<text x="263" y="196.9">Id:</text>
<text x="267.1" y="196.9">1/1</text>
</g>
<g font-size="1.8" fill="#840000">
<text x="35" y="11.9">1</text>
<text x="85" y="11.9">2</text>
<text x="135" y="11.9">3</text>
<text x="185" y="11.9">4</text>
<text x="235" y="11.9">5</text>
<text x="285" y="11.9">6</text>
<text x="10.3" y="35.9">A</text>
<text x="285.3" y="35.9">A</text>
<text x="132" y="49.3">37 TXD0</text>
<text x="132" y="51.8">36 RXD0</text>
<text x="132" y="54.4">35 IO42</text>
<text x="10.3" y="85.9">B</text>
<text x="285.3" y="85.9">B</text>
<text x="10.3" y="135.9">C</text>
<text x="285.3" y="135.9">C</text>
<text x="10.3" y="185.9">D</text>
<text x="285.3" y="185.9">D</text>
<text x="35" y="199.9">1</text>
<text x="85" y="199.9">2</text>
<text x="135" y="199.9">3</text>
<text x="185" y="199.9">4</text>
<text x="235" y="199.9">5</text>
<text x="285" y="199.9">6</text>
</g>
<g font-size="1.8" fill="#006464">
<text x="65.6" y="22.5">+3.3V</text>
<text x="77.7" y="22.5">C3</text>
<text x="224" y="21.2">+9V</text>
<text x="228.7" y="21.2">Conn_02x04_Down</text>
<text x="236.1" y="18.6">P1</text>
<text x="76" y="25">100uF</text>
<text x="217.9" y="27.5">8D_P7</text>
<text x="234.2" y="26.3">Power</text>
<text x="255.3" y="27.5">~</text>
<text x="255.3" y="25">8D_P2</text>
<text x="266.7" y="27.5">8D_P4</text>
<text x="64.1" y="35.7">+3.3V</text>
<text x="117.7" y="35.2">esp_32</text>
<text x="220.4" y="30.1">~</text>
<text x="236.7" y="33.9">GND</text>
<text x="276.9" y="32.6">~</text>
<text x="276.9" y="30.1">8D_P6</text>
<text x="30.5" y="40.2">ENABLE_PIN1</text>
<text x="49.5" y="41.5">TP6</text>
<text x="56.4" y="41.5">1k</text>
<text x="80.5" y="36.4">GND</text>
<text x="117.7" y="37.7">~</text>
<text x="224" y="41.5">+9V</text>
<text x="229.9" y="41.5">Conn_02x04_Up</text>
<text x="236.1" y="39">P2</text>
<text x="246.9" y="39">GND</text>
<text x="34.8" y="47.9">1</text>
<text x="36.3" y="42.8">~</text>
<text x="37.4" y="47.9">2</text>
<text x="49.5" y="44">~</text>
<text x="55.7" y="43.8">R10</text>
<text x="75.8" y="46.6">+3.3V</text>
<text x="86.9" y="42.8">GND</text>
<text x="99.6" y="42.8">GND</text>
<text x="99.6" y="45.3">3V3</text>
<text x="99.6" y="47.9">EN</text>
<text x="127.5" y="42.8">GND</text>
<text x="128.2" y="45.3">IO1</text>
<text x="128.2" y="47.9">IO2</text>
<text x="209" y="45.3">8U_P5</text>
<text x="211.5" y="47.9">~</text>
<text x="216.6" y="42.8">8U_P3</text>
<text x="219.2" y="45.3">~</text>
<text x="234.2" y="46.6">Power</text>
<text x="255.3" y="45.3">8U_P1</text>
<text x="255.3" y="47.9">~</text>
<text x="266.7" y="47.9">8U_P4</text>
<text x="25.9" y="52.9">GND</text>
<text x="60.1" y="52.9">DEBUG_PIN1</text>
<text x="74.6" y="53.4">R9</text>
<text x="99.6" y="50.4">IO4</text>
<text x="99.6" y="52.9">IO5</text>
<text x="126.4" y="52.9">RXD0</text>
<text x="126.7" y="50.4">TXD0</text>
<text x="276.9" y="50.4">8U_P6</text>
<text x="276.9" y="52.9">~</text>
<text x="65.5" y="55.5">~</text>
<text x="74.7" y="55.7">1k</text>
<text x="87" y="59.3">SP6</text>
<text x="99.6" y="55.5">IO6</text>
<text x="99.6" y="58">IO7</text>
<text x="127" y="55.5">IO42</text>
<text x="127" y="58">IO41</text>
<text x="146.1" y="56.7">SP1</text>
<text x="156.2" y="59.3">SP2</text>
<text x="160.8" y="59.3">Jumper_2_Small_Open</text>
<text x="169.6" y="56.7">JP5</text>
<text x="191.2" y="59.3">JP6</text>
<text x="236.7" y="54.2">GND</text>
<text x="248.2" y="59.3">GND</text>
<text x="21.2" y="63.1">+3.3V</text>
<text x="27.9" y="63.1">R8</text>
<text x="28" y="65.4">1k</text>
<text x="31.3" y="64.4">Jumper_2_Small_Open</text>
<text x="40.1" y="61.8">JP3</text>
<text x="57.7" y="65.6">GND</text>
<text x="64" y="60.6">1</text>
<text x="66.7" y="60.6">2</text>
<text x="73.1" y="64.4">JP4</text>
<text x="88.3" y="61.8">~</text>
<text x="99.6" y="60.6">IO15</text>
<text x="99.6" y="63.1">IO16</text>
<text x="99.6" y="65.6">IO17</text>
<text x="116.4" y="63" transform="rotate(-90 116.4 63)">GND</text>
<text x="117.3" y="61.8">GND</text>
<text x="127" y="60.6">IO40</text>
<text x="127" y="63.1">IO39</text>
<text x="127" y="65.6">IO38</text>
<text x="156.2" y="61.8">~</text>
<text x="182.4" y="61.8">Jumper_2_Small_Open</text>
<text x="210.1" y="65.6">SCL</text>
<text x="210.1" y="63.1">SDA</text>
<text x="218.4" y="65.6">OLED1</text>
<text x="27.4" y="70.7">TP5</text>
<text x="40.2" y="72">B_P_UP1</text>
<text x="64.3" y="66.9">Jumper_2_Small_Open</text>
<text x="99.6" y="68.2">IO18</text>
<text x="99.6" y="70.7">IO8</text>
<text x="127" y="68.2">IO37</text>
<text x="127" y="70.7">IO36</text>
<text x="187.6" y="70.7">+3.3V</text>
<text x="210.1" y="70.7">VCC</text>
<text x="210.1" y="68.2">GND</text>
<text x="218.4" y="68.2">~</text>
<text x="219.5" y="70.7">100uF</text>
<text x="221.2" y="68.2">C4</text>
<text x="28.7" y="73.3">~</text>
<text x="43.9" y="74.5">~</text>
<text x="57.2" y="72.5">1k</text>
<text x="57.3" y="75.5">R7</text>
<text x="61.8" y="74.5">+3.3V</text>
<text x="73.7" y="74.5">TP4</text>
<text x="73.7" y="77.1">~</text>
<text x="99.6" y="73.3">IO19</text>
<text x="99.6" y="75.8">IO20</text>
<text x="127" y="73.3">IO35</text>
<text x="128.2" y="75.8">IO0</text>
<text x="180.8" y="73.3">GND</text>
<text x="42.4" y="79.6">1</text>
<text x="45.1" y="79.6">2</text>
<text x="102.5" y="82" transform="rotate(-90 102.5 82)">IO3</text>
<text x="105" y="82" transform="rotate(-90 105 82)">IO46</text>
<text x="107.5" y="82" transform="rotate(-90 107.5 82)">IO9</text>
<text x="110.1" y="82" transform="rotate(-90 110.1 82)">IO10</text>
<text x="112.6" y="82" transform="rotate(-90 112.6 82)">IO11</text>
<text x="115.2" y="82" transform="rotate(-90 115.2 82)">IO12</text>
<text x="117.7" y="82" transform="rotate(-90 117.7 82)">IO13</text>
<text x="120.2" y="82" transform="rotate(-90 120.2 82)">IO14</text>
<text x="122.8" y="82" transform="rotate(-90 122.8 82)">IO21</text>
<text x="125.3" y="82" transform="rotate(-90 125.3 82)">IO47</text>
<text x="127.9" y="82" transform="rotate(-90 127.9 82)">IO48</text>
<text x="130.4" y="82" transform="rotate(-90 130.4 82)">IO45</text>
<text x="153.7" y="80.9">~</text>
<text x="153.7" y="83.4">SP4</text>
<text x="153.7" y="78.3">SP3</text>
<text x="227.8" y="80.9">GND</text>
<text x="24.1" y="84.7">B_P_LEFT1</text>
<text x="28.7" y="87.2">~</text>
<text x="37.3" y="84.7">GND</text>
<text x="54" y="84.7">B_P_RIGHT1</text>
<text x="59.1" y="87.2">~</text>
<text x="71" y="88.5">R5</text>
<text x="75.8" y="89.8">+3.3V</text>
<text x="94.7" y="88.5">TP3</text>
<text x="153.7" y="86">~</text>
<text x="153.7" y="88.5">SP5</text>
<text x="27.2" y="92.3">1</text>
<text x="29.8" y="92.3">2</text>
<text x="57.7" y="92.3">1</text>
<text x="60.3" y="92.3">2</text>
<text x="71.2" y="91">1k</text>
<text x="96" y="91">~</text>
<text x="121.4" y="93.1">R3</text>
<text x="121.7" y="95.4">220</text>
<text x="153.7" y="91">~</text>
<text x="22.1" y="97.4">GND</text>
<text x="40.1" y="96.1">B_P_DOWN1</text>
<text x="45.2" y="98.7">~</text>
<text x="52.6" y="97.4">GND</text>
<text x="58.3" y="101.2">R6</text>
<text x="85.8" y="99.9">JP2</text>
<text x="113.1" y="98.7">LED_GREEN1</text>
<text x="118.5" y="101.2">~</text>
<text x="140.3" y="96.1">R11</text>
<text x="141" y="98.7">1k</text>
<text x="145.6" y="97.4">+3.3V</text>
<text x="211.3" y="99.9">+9V</text>
<text x="43.7" y="103.7">1</text>
<text x="46.3" y="103.7">2</text>
<text x="58.5" y="103.7">1k</text>
<text x="61.8" y="102.5">+3.3V</text>
<text x="77" y="102.5">Jumper_2_Small_Open</text>
<text x="119.9" y="105">K</text>
<text x="147.3" y="107.5">TP1</text>
<text x="176.3" y="107.5">Barrel_Jack_Switch</text>
<text x="184.2" y="105">J2</text>
<text x="222.3" y="106.3">9V_TP1</text>
<text x="38.6" y="108.8">GND</text>
<text x="69.4" y="111.4">Jumper_2_Small_Open</text>
<text x="78.2" y="108.8">JP1</text>
<text x="111" y="110.1">GND</text>
<text x="111.9" y="112.6">LED_DEBUG_RED1</text>
<text x="132.1" y="112.6">R2</text>
<text x="139.5" y="112.6">BOOT_PIN1</text>
<text x="147.3" y="110.1">~</text>
<text x="199.9" y="113.9">PWR_FLAG</text>
<text x="222.3" y="108.8">~</text>
<text x="93.6" y="116.4">+3.3V</text>
<text x="119.8" y="115.2">~</text>
<text x="121.2" y="119">K</text>
<text x="132.1" y="115.2">220</text>
<text x="144.2" y="115.2">~</text>
<text x="205.4" y="119">C1</text>
<text x="254" y="119.6">~</text>
<text x="254" y="117.1">LM2575T-3.3G1</text>
<text x="58.4" y="122.8">TP2</text>
<text x="58.4" y="125.3">~</text>
<text x="80.4" y="121.5">B_P_SPARE1</text>
<text x="85.8" y="124.1">~</text>
<text x="101.6" y="125.3">1k</text>
<text x="112.3" y="124.1">GND</text>
<text x="142.7" y="120.2">1</text>
<text x="145.4" y="120.2">2</text>
<text x="183.7" y="122.8">GND_TP1</text>
<text x="187.4" y="125.3">~</text>
<text x="203.7" y="121.5">100uF</text>
<text x="221" y="120.2">F1</text>
<text x="221" y="122.8">1A</text>
<text x="232" y="122.7" transform="rotate(-90 232 122.7)">Vin</text>
<text x="235.8" y="122.7" transform="rotate(-90 235.8 122.7)">OUTPUT</text>
<text x="239.6" y="122.7" transform="rotate(-90 239.6 122.7)">GND</text>
<text x="243.4" y="122.7" transform="rotate(-90 243.4 122.7)">FEEDBACK</text>
<text x="247.2" y="122.7" transform="rotate(-90 247.2 122.7)">ON/OFF</text>
<text x="251.1" y="122.7" transform="rotate(-90 251.1 122.7)">EPAD</text>
<text x="84.3" y="129.1">1</text>
<text x="87" y="129.1">2</text>
<text x="101.5" y="127.9">R4</text>
<text x="150.4" y="127.9">GND</text>
<text x="198.6" y="131.7">GND</text>
<text x="252" y="131.7">GND</text>
<text x="259.8" y="130.4">JP8</text>
<text x="76.7" y="134.2">GND</text>
<text x="226" y="135.5">D1</text>
<text x="236.7" y="132.9">GND</text>
<text x="251" y="132.9">Jumper_2_Small_Open</text>
<text x="86.8" y="139.3">B_P_SPARE2</text>
<text x="92.2" y="141.8">~</text>
<text x="114.2" y="140.6">R1</text>
<text x="114.3" y="143.1">1k</text>
<text x="119" y="141.8">+3.3V</text>
<text x="191" y="139.3">GND</text>
<text x="223.5" y="138">1N5819</text>
<text x="235.6" y="143.1">220uH</text>
<text x="237.5" y="140.6">L1</text>
<text x="243.8" y="140.6">330uf</text>
<text x="245.3" y="138">C2</text>
<text x="90.7" y="146.9">1</text>
<text x="93.3" y="146.9">2</text>
<text x="216.4" y="146.9">GND</text>
<text x="233.1" y="149.5">3.3V_TP1</text>
<text x="264.7" y="144.4">GND</text>
<text x="35.6" y="154.5">J1</text>
<text x="85.6" y="152">GND</text>
<text x="236.9" y="152">~</text>
<text x="245.9" y="155.8">Jumper_2_Small_Open</text>
<text x="248.2" y="150.7">GND</text>
<text x="254.7" y="153.3">JP7</text>
<text x="266.3" y="150.7">+3.3V</text>
<text x="30.7" y="157.1">USB_B_Micro</text>
<text x="53.3" y="160.9">TP8</text>
<text x="273.1" y="158.3">PWR_FLAG</text>
<text x="35.8" y="162.2">VBUS</text>
<text x="37.8" y="167.2">D+</text>
<text x="53.3" y="163.4">~</text>
<text x="35.2" y="173" transform="rotate(-90 35.2 173)">Shield</text>
<text x="37.7" y="173" transform="rotate(-90 37.7 173)">GND</text>
<text x="37.8" y="169.8">D-</text>
<text x="38.8" y="172.3">ID</text>
<text x="53.3" y="173.6">TP7</text>
<text x="53.3" y="176.1">~</text>
<text x="34.8" y="182.5">GND</text>
</g>
<g font-size="1.8" fill="#0f0f0f">
<text x="226.3" y="27.6">TXD0</text>
<text x="226" y="30.1">RXD0</text>
<text x="138.9" y="47.9">GND</text>
<text x="226.6" y="53">IO42</text>
<text x="93.5" y="74.6">D+ 14</text>
<text x="93.5" y="72">D- 13</text>
<text x="53.3" y="166">D+</text>
<text x="53.3" y="168.6">D-</text>
</g>
<g font-size="1.8" fill="#a90000">
<text x="231.7" y="25.1">1</text>
<text x="231.7" y="27.7">3</text>
<text x="241.9" y="25.1">2</text>
<text x="241.9" y="27.7">4</text>
<text x="246.9" y="25.1">1</text>
<text x="258.4" y="27.7">1</text>
<text x="224.1" y="32.8">1</text>
<text x="231.7" y="30.2">5</text>
<text x="231.7" y="32.8">7</text>
<text x="241.9" y="30.2">6</text>
<text x="241.9" y="32.8">8</text>
<text x="266.7" y="30.1">~ 1</text>
<text x="97.1" y="41.7">1</text>
<text x="132" y="41.7">40</text>
<text x="32.3" y="46.7">1</text>
<text x="39.9" y="46.7">2</text>
<text x="46.7" y="46.4" transform="rotate(-90 46.7 46.4)">1</text>
<text x="97.1" y="44.2">2</text>
<text x="97.1" y="46.7">3</text>
<text x="132" y="44.2">39</text>
<text x="132" y="46.7">38</text>
<text x="231.7" y="45.5">1</text>
<text x="241.9" y="45.5">2</text>
<text x="246.9" y="45.5">1</text>
<text x="97.1" y="49.3">4</text>
<text x="97.1" y="51.8">5</text>
<text x="132" y="49.3">37</text>
<text x="132" y="51.8">36</text>
<text x="215.2" y="50.5">1</text>
<text x="222.8" y="48">1</text>
<text x="231.7" y="48">3</text>
<text x="231.7" y="50.5">5</text>
<text x="231.7" y="53.1">7</text>
<text x="241.9" y="48">4</text>
<text x="241.9" y="50.5">6</text>
<text x="241.9" y="53.1">8</text>
<text x="258.4" y="48">1</text>
<text x="266.7" y="50.4">~ 1</text>
<text x="61.5" y="59.4">1</text>
<text x="69.1" y="59.4">2</text>
<text x="97.1" y="54.4">6</text>
<text x="97.1" y="56.9">7</text>
<text x="97.1" y="59.4">8</text>
<text x="115.3" y="58.5" transform="rotate(-90 115.3 58.5)">41</text>
<text x="132" y="56.9">34</text>
<text x="132" y="59.4">33</text>
<text x="132" y="54.4">35</text>
<text x="137.7" y="56.9">1</text>
<text x="146.1" y="59.3">~ 1</text>
<text x="92" y="64.5">1</text>
<text x="96.5" y="64.5">10</text>
<text x="97.1" y="62">9</text>
<text x="132" y="62">32</text>
<text x="132" y="64.5">31</text>
<text x="207.6" y="64.5">3</text>
<text x="207.6" y="62">4</text>
<text x="70.9" y="71.8" transform="rotate(-90 70.9 71.8)">1</text>
<text x="96.5" y="67.1">11</text>
<text x="96.5" y="69.6">12</text>
<text x="132" y="67.1">30</text>
<text x="132" y="69.6">29</text>
<text x="207.6" y="69.6">1</text>
<text x="207.6" y="67.1">2</text>
<text x="32.3" y="75.9">1</text>
<text x="96.5" y="72.1">13</text>
<text x="96.5" y="74.7">14</text>
<text x="132" y="72.1">28</text>
<text x="132" y="74.7">27</text>
<text x="39.9" y="78.5">1</text>
<text x="47.6" y="78.5">2</text>
<text x="145.3" y="83.6">1</text>
<text x="145.3" y="78.5">1</text>
<text x="101.3" y="85.1" transform="rotate(-90 101.3 85.1)">15</text>
<text x="103.9" y="85.1" transform="rotate(-90 103.9 85.1)">16</text>
<text x="106.4" y="85.1" transform="rotate(-90 106.4 85.1)">17</text>
<text x="109" y="85.1" transform="rotate(-90 109 85.1)">18</text>
<text x="111.5" y="85.1" transform="rotate(-90 111.5 85.1)">19</text>
<text x="114" y="85.1" transform="rotate(-90 114 85.1)">20</text>
<text x="116.6" y="85.1" transform="rotate(-90 116.6 85.1)">21</text>
<text x="119.1" y="85.1" transform="rotate(-90 119.1 85.1)">22</text>
<text x="121.7" y="85.1" transform="rotate(-90 121.7 85.1)">23</text>
<text x="124.2" y="85.1" transform="rotate(-90 124.2 85.1)">24</text>
<text x="126.7" y="85.1" transform="rotate(-90 126.7 85.1)">25</text>
<text x="129.3" y="85.1" transform="rotate(-90 129.3 85.1)">26</text>
<text x="145.3" y="88.6">1</text>
<text x="24.7" y="91.2">1</text>
<text x="32.3" y="91.2">2</text>
<text x="55.2" y="91.2">1</text>
<text x="62.8" y="91.2">2</text>
<text x="99.6" y="93.7">1</text>
<text x="41.2" y="102.6">1</text>
<text x="48.8" y="102.6">2</text>
<text x="117.4" y="103.9">1</text>
<text x="122.5" y="103.9">2</text>
<text x="139" y="107.7">1</text>
<text x="213.9" y="106.4">1</text>
<text x="191.1" y="110.2">1</text>
<text x="191.1" y="112.8">3</text>
<text x="118.7" y="117.9">1</text>
<text x="123.8" y="117.9">2</text>
<text x="140.3" y="119.1">1</text>
<text x="147.9" y="119.1">2</text>
<text x="191.1" y="115.3">2</text>
<text x="55.6" y="120.1" transform="rotate(-90 55.6 120.1)">1</text>
<text x="217.7" y="125.5">1</text>
<text x="225.4" y="125.5">2</text>
<text x="230.9" y="125.2" transform="rotate(-90 230.9 125.2)">1</text>
<text x="234.7" y="125.2" transform="rotate(-90 234.7 125.2)">2</text>
<text x="238.5" y="125.2" transform="rotate(-90 238.5 125.2)">3</text>
<text x="242.3" y="125.2" transform="rotate(-90 242.3 125.2)">4</text>
<text x="246.1" y="125.2" transform="rotate(-90 246.1 125.2)">5</text>
<text x="249.9" y="125.2" transform="rotate(-90 249.9 125.2)">6</text>
<text x="81.8" y="128">1</text>
<text x="89.5" y="128">2</text>
<text x="191.1" y="128">1</text>
<text x="88.2" y="145.8">1</text>
<text x="95.8" y="145.8">2</text>
<text x="240.6" y="154.7">1</text>
<text x="42.5" y="161">1</text>
<text x="42.5" y="166.1">3</text>
<text x="50.5" y="165.8" transform="rotate(-90 50.5 165.8)">1</text>
<text x="42.5" y="168.7">2</text>
<text x="42.5" y="171.2">4</text>
<text x="50.5" y="170.9" transform="rotate(-90 50.5 170.9)">1</text>
<text x="34" y="176" transform="rotate(-90 34 176)">6</text>
<text x="36.6" y="176" transform="rotate(-90 36.6 176)">5</text>
</g>
</svg>
